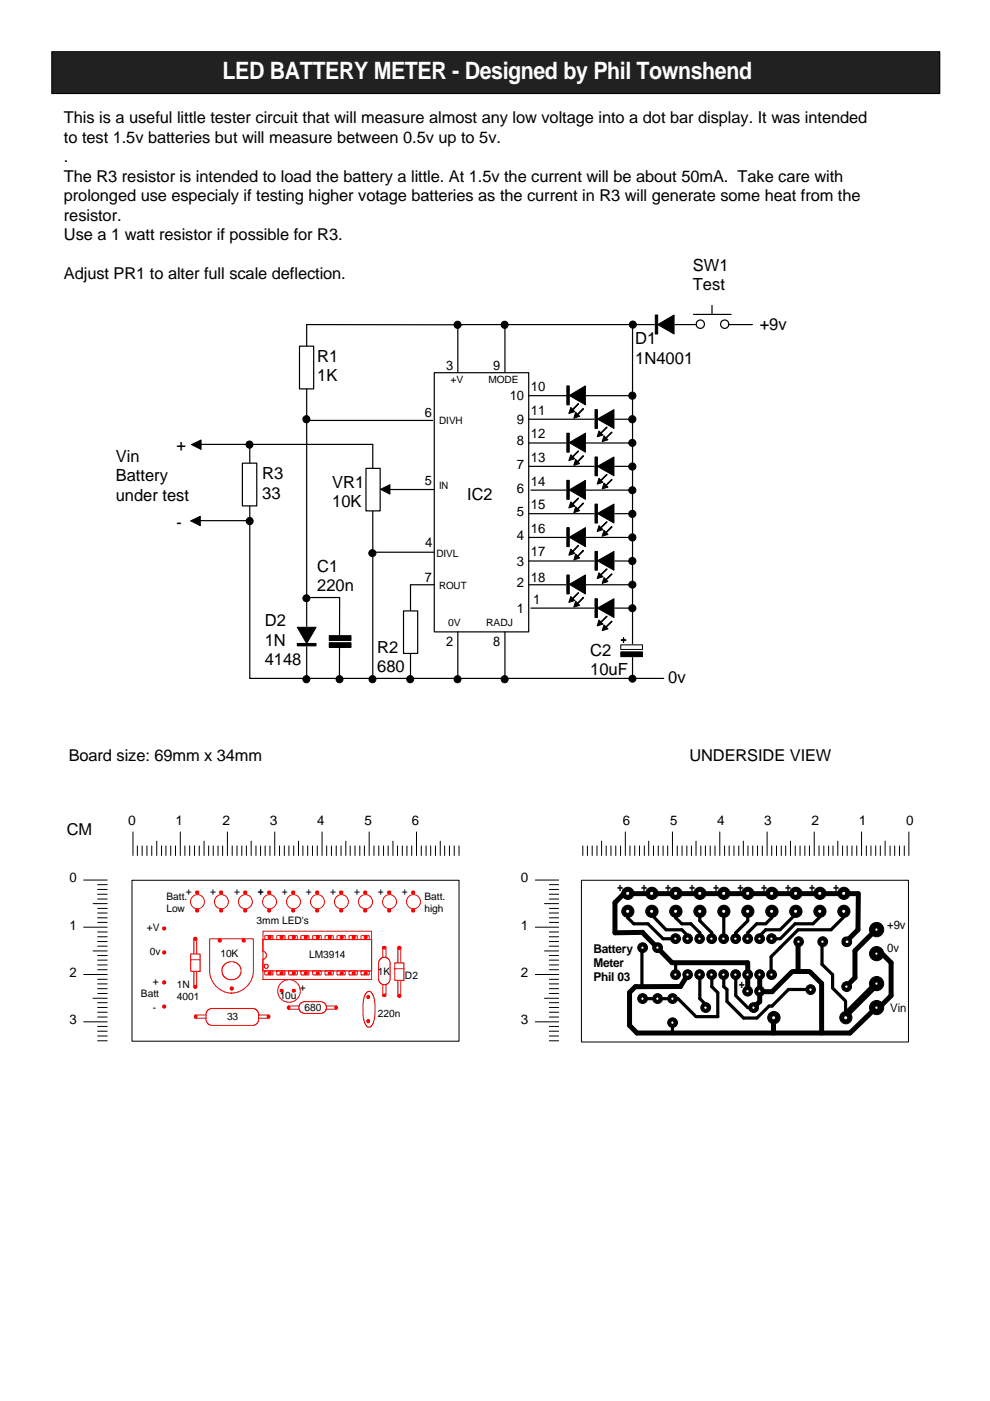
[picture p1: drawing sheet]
<svg xmlns="http://www.w3.org/2000/svg" width="210mm" height="297mm" viewBox="0 0 210 297" stroke-linecap="round" stroke-linejoin="round" font-family="sans-serif">
<g fill="none" stroke="#000" stroke-width=".68">
<path d="M133.1 193.3v1.3l1.3 1.3M138.2 194l3 3.1h3.4l1.2 1.3M140.6 199h2.7M143.3 193.3v1.3l1.3 1.3h1.9l1.9 1.9v1.2M148.4 193.3v1.9l2.5 2.6v1.2M153.5 193.3v5.7M158.5 193.3v1.9l-2.5 2.6v1.2M163.6 193.3v1.3l-1.3 1.3h-1.9l-1.9 1.9v1.2M163.6 199h1.8M168.8 193.7l-3.4 3.4h-3.1l-1.2 1.3M173.7 193.3v1.3l-1.3 1.3M174.3 199.7v4.8"/>
<path d="M178.7 193.3v1.3M136.1 200.9v8.3M142.6 216.6v2.5M148.4 211.7l1.2 1.3M158.6 213.6h1M163.5 202.8v3.9M167.2 209.8h4.4"/>
</g>
<path d="M186 208.5l-6.7 6.7" fill="none" stroke="#000" stroke-width="1.4"/>
<path d="M169.2 199.7v6.3M181.9 197.1l-2.5 2.6M185.7 197.1l-4.4 4.5M161.1 212.4l-1.5 1.2M161.1 210.3h2.6M164 215.5v3.5M167.9 206.1l-4.2 4.2M168.1 206h3.5M174.2 208.5v10.5M181.3 207.3l-1.9 1.9M186.4 201.6l2.5 2.5M188.9 211.1l-2.5 2.5" fill="none" stroke="#000" stroke-width="1.1"/>
<circle cx="185.9" cy="202.2" r="1.5" fill="#000" stroke="#000" stroke-width=".21"/>
<path d="M185.7 202h.3v.4h-.3z" fill-rule="evenodd" fill="#fff"/>
<path d="M132.3 189.5h49.6M182 189.5l-.1 7.6M142.5 204.1h16M145.8 206.7l-1.5 2.5M158.5 204.1v5.7M161.1 206.7v5.7" fill="none" stroke="#000" stroke-width="1.1"/>
<path d="M168.6 195.9h3.8M169.2 197.1h7M136.1 211.7h7.7l3.8 3.8M143.3 204.1v3.2M156 206.7v4.3M156 211.1l2.5 2.5" fill="none" stroke="#000" stroke-width=".68"/>
<circle cx="159.8" cy="213.6" r="1.04" fill="#000" stroke="#000" stroke-width=".21"/>
<circle cx="159.7" cy="213.6" r=".24" fill="#fff"/>
<circle cx="149.6" cy="213.6" r="1.04" fill="#000" stroke="#000" stroke-width=".21"/>
<circle cx="149.6" cy="213.6" r=".25" fill="#fff"/>
<path d="M178.7 194.6l-2.5 2.5M148.4 207.3v4.4M150.9 206.7v2.5l1.3 1.3v5h-4.6M153.5 206.7v2.5l.6 .6v2.5M157.6 215.8h2.9M179.3 212.3v2.6" fill="none" stroke="#000" stroke-width=".68"/>
<path d="M171.8 206.1l2.4 2.4" fill="none" stroke="#000" stroke-width="1.1"/>
<circle cx="139.4" cy="211.7" r="1.04" fill="#000" stroke="#000" stroke-width=".21"/>
<circle cx="139.4" cy="211.7" r=".24" fill="#fff"/>
<circle cx="142.6" cy="211.7" r="1.04" fill="#000" stroke="#000" stroke-width=".21"/>
<circle cx="142.6" cy="211.7" r=".24" fill="#fff"/>
<path d="M134.4 195.9h3l3.2 3.1M168.6 195.9l-3.1 3.1M169.2 197.1l-3.8 3.8M167.2 209.8l-3.5 3.5" fill="none" stroke="#000" stroke-width=".68"/>
<path d="M132.3 189.5l-1.9 1.9v6.4l5.9-.1M134.7 209.2l-1.2 1.2v7M135 219h45.2M144.3 209.2h-9.5" fill="none" stroke="#000" stroke-width="1.1"/>
<circle cx="185.9" cy="197.1" r="1.51" fill="#000" stroke="#000" stroke-width=".21"/>
<circle cx="185.8" cy="197.1" r=".24" fill="#fff"/>
<path d="M136.3 197.8l6.2 6.3" fill="none" stroke="#000" stroke-width="1.1"/>
<circle cx="158.5" cy="210.2" r="1.04" fill="#000" stroke="#000" stroke-width=".21"/>
<path d="M158.4 209.9l.2 .1v.3h-.3z" fill-rule="evenodd" fill="#fff"/>
<circle cx="161.1" cy="199" r="1.04" fill="#000" stroke="#000" stroke-width=".21"/>
<path d="M160.8 198.9l.4-.1v.4h-.4z" fill-rule="evenodd" fill="#fff"/>
<circle cx="163.6" cy="199" r="1.04" fill="#000" stroke="#000" stroke-width=".21"/>
<path d="M163.4 198.9l.3-.1v.4h-.3z" fill-rule="evenodd" fill="#fff"/>
<circle cx="148.3" cy="199" r="1.02" fill="#000" stroke="#000" stroke-width=".21"/>
<circle cx="148.3" cy="199" r=".25" fill="#fff"/>
<circle cx="148.3" cy="206.6" r="1.02" fill="#000" stroke="#000" stroke-width=".21"/>
<circle cx="148.3" cy="206.7" r=".25" fill="#fff"/>
<circle cx="163.6" cy="206.6" r="1.04" fill="#000" stroke="#000" stroke-width=".21"/>
<path d="M163.4 206.5h.3v.3h-.3z" fill-rule="evenodd" fill="#fff"/>
<circle cx="161.1" cy="206.6" r="1.04" fill="#000" stroke="#000" stroke-width=".21"/>
<path d="M160.9 206.4l.3 .1v.3h-.4z" fill-rule="evenodd" fill="#fff"/>
<circle cx="158.5" cy="206.6" r="1.04" fill="#000" stroke="#000" stroke-width=".21"/>
<path d="M158.4 206.4l.2 .1v.3h-.3z" fill-rule="evenodd" fill="#fff"/>
<circle cx="158.5" cy="199" r="1.04" fill="#000" stroke="#000" stroke-width=".21"/>
<path d="M158.3 198.9l.3-.1v.4h-.3z" fill-rule="evenodd" fill="#fff"/>
<circle cx="156" cy="199" r="1.04" fill="#000" stroke="#000" stroke-width=".21"/>
<circle cx="155.9" cy="199" r=".25" fill="#fff"/>
<circle cx="150.9" cy="199" r="1.04" fill="#000" stroke="#000" stroke-width=".21"/>
<circle cx="150.8" cy="199" r=".25" fill="#fff"/>
<circle cx="150.9" cy="206.6" r="1.04" fill="#000" stroke="#000" stroke-width=".21"/>
<circle cx="150.8" cy="206.7" r=".25" fill="#fff"/>
<circle cx="156" cy="206.6" r="1.04" fill="#000" stroke="#000" stroke-width=".21"/>
<circle cx="155.9" cy="206.7" r=".25" fill="#fff"/>
<circle cx="153.4" cy="206.6" r="1.04" fill="#000" stroke="#000" stroke-width=".21"/>
<circle cx="153.4" cy="206.7" r=".25" fill="#fff"/>
<circle cx="153.4" cy="199" r="1.04" fill="#000" stroke="#000" stroke-width=".21"/>
<circle cx="153.4" cy="199" r=".25" fill="#fff"/>
<circle cx="143.2" cy="199" r="1.04" fill="#000" stroke="#000" stroke-width=".21"/>
<path d="M143 198.9l.4-.1v.4h-.4z" fill-rule="evenodd" fill="#fff"/>
<circle cx="143.2" cy="206.6" r="1.04" fill="#000" stroke="#000" stroke-width=".21"/>
<path d="M143 206.5h.4v.3h-.4z" fill-rule="evenodd" fill="#fff"/>
<circle cx="145.8" cy="199" r="1.02" fill="#000" stroke="#000" stroke-width=".21"/>
<circle cx="145.8" cy="199" r=".25" fill="#fff"/>
<circle cx="145.8" cy="206.6" r="1.02" fill="#000" stroke="#000" stroke-width=".21"/>
<circle cx="145.8" cy="206.7" r=".25" fill="#fff"/>
<circle cx="136.3" cy="200.9" r="1.04" fill="#000" stroke="#000" stroke-width=".21"/>
<path d="M136 200.8h.4v.3h-.4z" fill-rule="evenodd" fill="#fff"/>
<path d="M176.6 209.5l2.6 2.7" fill="none" stroke="#000" stroke-width=".68"/>
<circle cx="136.3" cy="211.7" r="1.04" fill="#000" stroke="#000" stroke-width=".21"/>
<circle cx="136.2" cy="211.7" r=".24" fill="#fff"/>
<circle cx="142.6" cy="216.8" r="1.03" fill="#000" stroke="#000" stroke-width=".21"/>
<circle cx="142.6" cy="216.8" r=".24" fill="#fff"/>
<path d="M165.4 200.9l-1.9 1.9" fill="none" stroke="#000" stroke-width=".68"/>
<circle cx="171.9" cy="209.8" r="1.02" fill="#000" stroke="#000" stroke-width=".21"/>
<circle cx="171.8" cy="209.8" r=".25" fill="#fff"/>
<circle cx="174.4" cy="199.7" r="1.04" fill="#000" stroke="#000" stroke-width=".21"/>
<circle cx="174.4" cy="199.7" r=".25" fill="#fff"/>
<circle cx="169.3" cy="199.6" r="1.02" fill="#000" stroke="#000" stroke-width=".21"/>
<circle cx="169.3" cy="199.7" r=".25" fill="#fff"/>
<circle cx="179.5" cy="209.2" r="1.04" fill="#000" stroke="#000" stroke-width=".21"/>
<circle cx="179.5" cy="209.2" r=".25" fill="#fff"/>
<circle cx="161.1" cy="210.2" r="1.04" fill="#000" stroke="#000" stroke-width=".21"/>
<path d="M160.9 209.9l.3 .1v.3h-.4z" fill-rule="evenodd" fill="#fff"/>
<circle cx="179.5" cy="199.7" r="1.02" fill="#000" stroke="#000" stroke-width=".21"/>
<path d="M179.3 199.5l.4-.1 .2 .4-.5 .1z" fill-rule="evenodd" fill="#fff"/>
<path d="M185.4 214l-5.2 5M188.9 204.1v7" fill="none" stroke="#000" stroke-width="1.1"/>
<path d="M123.3 186.6h69.3v34.3h-69.3z" fill="none" stroke="#000" stroke-width=".21"/>
<circle cx="139.4" cy="200.9" r="1.04" fill="#000" stroke="#000" stroke-width=".21"/>
<path d="M139.2 200.8h.4v.3h-.4z" fill-rule="evenodd" fill="#fff"/>
<circle cx="185.9" cy="213.6" r="1.5" fill="#000" stroke="#000" stroke-width=".21"/>
<circle cx="185.8" cy="213.6" r=".24" fill="#fff"/>
<circle cx="185.9" cy="208.5" r="1.5" fill="#000" stroke="#000" stroke-width=".21"/>
<path d="M185.7 208.3l.3 .1v.3h-.3z" fill-rule="evenodd" fill="#fff"/>
<path d="M181.3 201.6v5.7" fill="none" stroke="#000" stroke-width="1.1"/>
<circle cx="178.9" cy="193.2" r="1.29" fill="#000" stroke="#000" stroke-width=".21"/>
<circle cx="178.9" cy="193.2" r=".32" fill="#fff"/>
<circle cx="178.9" cy="189.4" r="1.29" fill="#000" stroke="#000" stroke-width=".21"/>
<circle cx="178.9" cy="189.4" r=".32" fill="#fff"/>
<circle cx="173.8" cy="193.2" r="1.29" fill="#000" stroke="#000" stroke-width=".21"/>
<circle cx="173.8" cy="193.2" r=".32" fill="#fff"/>
<circle cx="173.8" cy="189.4" r="1.29" fill="#000" stroke="#000" stroke-width=".21"/>
<circle cx="173.8" cy="189.4" r=".32" fill="#fff"/>
<circle cx="168.8" cy="193.2" r="1.3" fill="#000" stroke="#000" stroke-width=".21"/>
<circle cx="168.7" cy="193.2" r=".32" fill="#fff"/>
<circle cx="168.8" cy="189.4" r="1.3" fill="#000" stroke="#000" stroke-width=".21"/>
<circle cx="168.7" cy="189.4" r=".32" fill="#fff"/>
<circle cx="163.7" cy="193.2" r="1.3" fill="#000" stroke="#000" stroke-width=".21"/>
<circle cx="163.6" cy="193.2" r=".32" fill="#fff"/>
<circle cx="163.7" cy="189.4" r="1.3" fill="#000" stroke="#000" stroke-width=".21"/>
<circle cx="163.6" cy="189.4" r=".32" fill="#fff"/>
<circle cx="158.6" cy="193.2" r="1.29" fill="#000" stroke="#000" stroke-width=".21"/>
<circle cx="158.5" cy="193.2" r=".32" fill="#fff"/>
<circle cx="158.6" cy="189.4" r="1.29" fill="#000" stroke="#000" stroke-width=".21"/>
<circle cx="158.5" cy="189.4" r=".32" fill="#fff"/>
<circle cx="153.5" cy="193.2" r="1.29" fill="#000" stroke="#000" stroke-width=".21"/>
<circle cx="153.4" cy="193.2" r=".32" fill="#fff"/>
<circle cx="153.5" cy="189.4" r="1.29" fill="#000" stroke="#000" stroke-width=".21"/>
<circle cx="153.4" cy="189.4" r=".32" fill="#fff"/>
<circle cx="148.4" cy="193.2" r="1.29" fill="#000" stroke="#000" stroke-width=".21"/>
<circle cx="148.4" cy="193.2" r=".32" fill="#fff"/>
<circle cx="148.4" cy="189.4" r="1.29" fill="#000" stroke="#000" stroke-width=".21"/>
<circle cx="148.4" cy="189.4" r=".32" fill="#fff"/>
<circle cx="143.3" cy="193.2" r="1.3" fill="#000" stroke="#000" stroke-width=".21"/>
<circle cx="143.2" cy="193.2" r=".32" fill="#fff"/>
<circle cx="143.3" cy="189.4" r="1.3" fill="#000" stroke="#000" stroke-width=".21"/>
<circle cx="143.2" cy="189.4" r=".32" fill="#fff"/>
<circle cx="138.2" cy="193.2" r="1.3" fill="#000" stroke="#000" stroke-width=".21"/>
<circle cx="138.2" cy="193.2" r=".32" fill="#fff"/>
<circle cx="138.2" cy="189.4" r="1.3" fill="#000" stroke="#000" stroke-width=".21"/>
<circle cx="138.2" cy="189.4" r=".32" fill="#fff"/>
<circle cx="133.1" cy="193.2" r="1.29" fill="#000" stroke="#000" stroke-width=".21"/>
<circle cx="133.1" cy="193.2" r=".32" fill="#fff"/>
<circle cx="133.1" cy="189.4" r="1.29" fill="#000" stroke="#000" stroke-width=".21"/>
<circle cx="133.1" cy="189.4" r=".32" fill="#fff"/>
<path d="M154.1 212.3l3.5 3.5M174.3 204.5l2.2 2.2v2.8" fill="none" stroke="#000" stroke-width=".68"/>
<circle cx="179.3" cy="215.8" r="1.3" fill="#000" stroke="#000" stroke-width=".21"/>
<circle cx="179.3" cy="215.8" r=".32" fill="#fff"/>
<circle cx="164.1" cy="215.8" r="1.31" fill="#000" stroke="#000" stroke-width=".21"/>
<circle cx="164" cy="215.8" r=".32" fill="#fff"/>
<path d="M133.5 217.4l1.5 1.6" fill="none" stroke="#000" stroke-width="1.1"/>
<path d="M163.7 213.3h-.6l-2.6 2.5" fill="none" stroke="#000" stroke-width=".68"/>
<path d="M65 68.8l33 .1M79 94.2v49.8M79 117.1h14.6M81.6 103.8h10.8M87 124v20M53 143.8h87.7" fill="none" stroke="#000" stroke-width=".25"/>
<path d="M120.2 81.8h3.9v4h-3.9z" fill-rule="evenodd" fill="#fff" stroke="#fff" stroke-width=".21"/>
<g fill="#000" stroke="#000" stroke-width=".21">
<path d="M120.2 81.8h.5v4h-.5z" fill-rule="evenodd"/>
<path d="M121 86.4l.9 .9-1.3 .4z" fill-rule="evenodd"/>
<path d="M122.6 85.5l.1 .2-1.4 1.4-.1-.2z" fill-rule="evenodd"/>
<path d="M122 87.4l.9 .9-1.2 .4z" fill-rule="evenodd"/>
<path d="M123.6 86.6l.1 .1-1.4 1.4v-.1z" fill-rule="evenodd"/>
<path d="M120.7 83.8l3.4-2v4z" fill-rule="evenodd"/>
</g>
<path d="M92.1 79h20v55h-20z" fill-rule="evenodd" fill="#fff" stroke="#000" stroke-width=".25"/>
<g fill="none" stroke="#000" stroke-width=".25">
<path d="M107.1 68.8v10.1M134.1 68.8v75.2M159.5 68.8h-62.4v10.1M112.1 98.9h22M112.1 93.9h22M112.1 88.9h22M112.1 83.9h22M112.1 118.9h22M112.1 113.9h22M112.1 108.9h22M112.6 103.9h21.5M97.1 134v10"/>
<path d="M107.1 134v10M112.1 124h22M112.6 128.9h21.5"/>
</g>
<g fill="#fff" stroke="#fff" stroke-width=".21">
<path d="M126.2 86.9h4v3.9h-4z" fill-rule="evenodd"/>
<path d="M120.2 91.8h3.9v4.1h-3.9z" fill-rule="evenodd"/>
<path d="M126.2 96.9h4v4h-4z" fill-rule="evenodd"/>
<path d="M120.2 101.8h3.9v4.1h-3.9z" fill-rule="evenodd"/>
<path d="M126.2 106.9h4v4h-4z" fill-rule="evenodd"/>
<path d="M120.2 111.9h3.9v4h-3.9z" fill-rule="evenodd"/>
<path d="M126.2 116.9h4v4h-4z" fill-rule="evenodd"/>
<path d="M120.2 121.9h3.9v4h-3.9z" fill-rule="evenodd"/>
<path d="M126.2 126.9h4v4h-4z" fill-rule="evenodd"/>
</g>
<g fill="#000" stroke="#000" stroke-width=".21">
<path d="M120.2 91.8h.5v4.1h-.5z" fill-rule="evenodd"/>
<path d="M121 96.4l.9 .9-1.3 .3z" fill-rule="evenodd"/>
<path d="M122.6 95.6l.1 .1-1.4 1.4-.1-.1z" fill-rule="evenodd"/>
<path d="M122 97.4l.9 .9-1.2 .4z" fill-rule="evenodd"/>
<path d="M123.6 96.6l.1 .1-1.4 1.4v-.1z" fill-rule="evenodd"/>
<path d="M120.7 93.8l3.4-2v4.1z" fill-rule="evenodd"/>
<path d="M126.2 86.9h.5v3.9h-.5z" fill-rule="evenodd"/>
<path d="M126.2 96.9h.5v4h-.5z" fill-rule="evenodd"/>
<path d="M127 91.4l.8 .8-1.2 .4z" fill-rule="evenodd"/>
<path d="M127.2 91.9l1.4-1.4 .1 .1-1.4 1.4z" fill-rule="evenodd"/>
<path d="M128.1 92.4l.8 .8-1.2 .4z" fill-rule="evenodd"/>
<path d="M128.3 93l1.4-1.4 .1 .1-1.4 1.4z" fill-rule="evenodd"/>
<path d="M126.7 88.8l3.5-1.9v3.9z" fill-rule="evenodd"/>
<path d="M120.2 101.8h.5v4.1h-.5z" fill-rule="evenodd"/>
<path d="M120.2 111.9h.5v4h-.5z" fill-rule="evenodd"/>
<path d="M121 106.4l.9 .9-1.3 .4z" fill-rule="evenodd"/>
<path d="M121 116.4l.9 .9-1.3 .4z" fill-rule="evenodd"/>
<path d="M122.6 105.6l.1 .1-1.4 1.4-.1-.1z" fill-rule="evenodd"/>
<path d="M122.6 115.6l.1 .1-1.4 1.4-.1-.1z" fill-rule="evenodd"/>
<path d="M122 107.4l.9 .9-1.2 .4z" fill-rule="evenodd"/>
<path d="M122 117.5l.9 .8-1.2 .4z" fill-rule="evenodd"/>
<path d="M123.6 106.6l.1 .2-1.4 1.3z" fill-rule="evenodd"/>
<path d="M123.6 116.7l.1 .1-1.4 1.4v-.1z" fill-rule="evenodd"/>
<path d="M120.7 103.9l3.4-2.1v4.1z" fill-rule="evenodd"/>
<path d="M120.7 113.9l3.4-2v4z" fill-rule="evenodd"/>
<path d="M126.2 106.9h.5v4h-.5z" fill-rule="evenodd"/>
<path d="M126.2 116.9h.5v4h-.5z" fill-rule="evenodd"/>
<path d="M127 101.4l.8 .9-1.2 .3z" fill-rule="evenodd"/>
<path d="M127 111.4l.8 .9-1.2 .4z" fill-rule="evenodd"/>
<path d="M127.2 102l1.4-1.4 .1 .1-1.4 1.4z" fill-rule="evenodd"/>
<path d="M127.2 112l1.4-1.4 .1 .1-1.4 1.4z" fill-rule="evenodd"/>
<path d="M128.1 102.4l.8 .9-1.2 .4z" fill-rule="evenodd"/>
<path d="M128.1 112.4l.8 .9-1.2 .4z" fill-rule="evenodd"/>
<path d="M128.3 103l1.4-1.4 .1 .1-1.4 1.4z" fill-rule="evenodd"/>
<path d="M129.7 111.6l.1 .1-1.4 1.4h-.1z" fill-rule="evenodd"/>
<path d="M126.7 98.9l3.5-2v4z" fill-rule="evenodd"/>
<path d="M126.7 108.9l3.5-2v4z" fill-rule="evenodd"/>
<path d="M120.2 121.9h.5v4h-.5z" fill-rule="evenodd"/>
<path d="M121 126.5l.9 .8-1.3 .4z" fill-rule="evenodd"/>
<path d="M121.2 127l1.4-1.4 .1 .1-1.4 1.4z" fill-rule="evenodd"/>
<path d="M122 127.5l.9 .8-1.2 .4z" fill-rule="evenodd"/>
<path d="M123.6 126.6l.1 .2-1.4 1.4v-.1z" fill-rule="evenodd"/>
<path d="M120.7 123.9l3.4-2v4z" fill-rule="evenodd"/>
<path d="M126.2 126.9h.5v4h-.5z" fill-rule="evenodd"/>
<path d="M127 121.4l.8 .9-1.2 .4z" fill-rule="evenodd"/>
<path d="M127 131.5l.8 .8-1.2 .4z" fill-rule="evenodd"/>
<path d="M127.2 122l1.4-1.4 .1 .1-1.4 1.4z" fill-rule="evenodd"/>
<path d="M127.2 132l1.4-1.4 .1 .1-1.4 1.4z" fill-rule="evenodd"/>
<path d="M128.1 122.5l.8 .8-1.2 .4z" fill-rule="evenodd"/>
<path d="M128.1 132.5l.8 .8-1.2 .4z" fill-rule="evenodd"/>
<path d="M128.3 123l1.4-1.3h.1l-1.4 1.4z" fill-rule="evenodd"/>
<path d="M128.3 133.1l1.4-1.4 .1 .1-1.4 1.4z" fill-rule="evenodd"/>
<path d="M126.7 118.9l3.5-2v4z" fill-rule="evenodd"/>
<path d="M126.7 128.9l3.5-2v4z" fill-rule="evenodd"/>
<circle cx="107" cy="68.9" r=".75"/>
<circle cx="134.1" cy="83.9" r=".76"/>
<circle cx="134.1" cy="88.9" r=".76"/>
<circle cx="134.1" cy="98.9" r=".76"/>
<circle cx="134.1" cy="93.9" r=".75"/>
<circle cx="134.1" cy="118.9" r=".76"/>
<circle cx="134.1" cy="109" r=".76"/>
<circle cx="134.1" cy="113.9" r=".76"/>
<circle cx="134.1" cy="103.9" r=".75"/>
<circle cx="134.1" cy="124" r=".75"/>
<circle cx="107" cy="144" r=".75"/>
</g>
<path d="M85.6 129.5h3v9h-3z" fill-rule="evenodd" fill="#fff" stroke="#000" stroke-width=".25"/>
<path d="M65 68.8v75.2M65 89.1h26.7M87 124h5.1" fill="none" stroke="#000" stroke-width=".25"/>
<g fill="#000" stroke="#000" stroke-width=".21">
<circle cx="97" cy="68.9" r=".75"/>
<circle cx="79" cy="144" r=".75"/>
<circle cx="87" cy="144" r=".75"/>
<circle cx="97" cy="144" r=".75"/>
</g>
<path d="M63.5 73.4h3v9.1h-3z" fill-rule="evenodd" fill="#fff" stroke="#000" stroke-width=".25"/>
<circle cx="65" cy="88.9" r=".75" fill="#000" stroke="#000" stroke-width=".21"/>
<path d="M72 126.7v17.3" fill="none" stroke="#000" stroke-width=".25"/>
<path d="M77.6 99.3h3v9h-3z" fill-rule="evenodd" fill="#fff" stroke="#000" stroke-width=".25"/>
<g fill="#000" stroke="#000" stroke-width=".21">
<path d="M80.7 103.7l2-.9v2z" fill-rule="evenodd"/>
<circle cx="134.1" cy="143.9" r=".74"/>
</g>
<path d="M131.7 136.8h4.5v2.4h-4.5z" fill="#fff"/>
<path d="M131.6 136.7h4.6v2.5h-4.6z" fill="none" stroke="#fff" stroke-width=".21"/>
<path d="M131.6 136.7h4.6v1h-4.6z" fill-rule="evenodd" fill="#fff" stroke="#000" stroke-width=".21"/>
<path d="M131.7 138.2h4.5v1h-4.5zM132.2 135.2l.1 1z" fill="#000"/>
<path d="M131.6 138.2h4.6v1h-4.6zM132.2 135.2v1z" fill="none" stroke="#000" stroke-width=".21"/>
<g fill="#000" stroke="#000" stroke-width=".21">
<path d="M40.6 94.3l2-1v2z" fill-rule="evenodd"/>
<path d="M40.4 110.4l2.1-.9v1.9z" fill-rule="evenodd"/>
<path d="M131.7 135.7h1z" fill-rule="evenodd"/>
<circle cx="134.2" cy="68.8" r=".75"/>
<circle cx="79" cy="117.3" r=".75"/>
<circle cx="65" cy="126.8" r=".74"/>
<circle cx="134.1" cy="129" r=".75"/>
<circle cx="65" cy="144" r=".75"/>
<circle cx="72" cy="144" r=".75"/>
</g>
<path d="M42.4 94.2h36.6M53 94.2v49.6M42.1 110.4h10.7M65 126.7h7" fill="none" stroke="#000" stroke-width=".25"/>
<path d="M69.8 134.8h4.6v2.5h-4.6z" fill="#fff"/>
<path d="M69.8 134.8h4.6v2.5h-4.6z" fill="none" stroke="#fff" stroke-width=".21"/>
<path d="M69.8 134.8h4.6v1h-4.6z" fill-rule="evenodd" fill="#000" stroke="#000" stroke-width=".21"/>
<path d="M69.8 136.3h4.6v1h-4.6z" fill="#000"/>
<g fill="none" stroke="#000" stroke-width=".21">
<path d="M69.8 136.3h4.6v1h-4.6zM28.2 176.4v5M29.1 179.4v2M30.1 179.4v2M31.2 179.4v2M32.2 179.4v2M33.2 178.3v3.1M34.2 179.4v2M35.2 179.4v2M36.2 179.4v2M37.2 179.4v2M38.2 176.4v5"/>
<path d="M39.2 179.4v2M40.2 179.4v2M41.2 179.4v2M42.2 179.4v2M43.3 178.3v3.1M44.2 179.4v2M45.2 179.4v2M46.2 179.4v2M47.2 179.4v2M48.2 176.4v5M49.2 179.4v2M50.2 179.4v2"/>
<path d="M51.3 179.4v2M52.2 179.4v2M53.3 178.3v3.1M54.3 179.4v2M55.2 179.4v2M56.2 179.4v2M57.2 179.4v2M58.3 176.4v5M59.3 179.4v2M60.3 179.4v2M61.3 179.4v2M62.3 179.4v2"/>
<path d="M63.3 178.3v3.1M64.2 179.4v2M65.2 179.4v2M66.3 179.4v2M67.3 179.4v2M68.3 176.4v5M69.3 179.4v2M70.3 179.4v2M71.3 179.4v2M72.3 179.4v2M73.3 178.3v3.1M74.3 179.4v2"/>
<path d="M75.3 179.4v2M76.3 179.4v2M77.3 179.4v2M78.3 176.4v5M79.3 179.4v2M80.3 179.4v2M81.3 179.4v2M82.3 179.4v2M83.3 178.3v3.1M84.3 179.4v2M85.3 179.4v2M86.3 179.4v2"/>
<path d="M87.3 179.4v2M88.3 176.4v5M89.3 179.4v2M90.3 179.4v2M91.3 179.4v2M92.3 179.4v2M93.3 178.3v3.1M94.3 179.4v2M95.3 179.4v2M96.3 179.4v2M97.3 179.4v2"/>
</g>
<path d="M11 11h188.3v8.8h-188.3z" fill="#212121"/>
<g fill="none" stroke="#000" stroke-width=".21">
<path d="M11 11h188.3v8.8h-188.3zM17.7 186.6h5M17.7 196.6h5M19.7 191.6h3M20.7 187.6h2M20.7 188.6h2M20.7 189.6h2M20.7 190.6h2M20.7 192.6h2M20.7 193.6h2M20.7 194.6h2M20.7 195.6h2"/>
<path d="M20.7 197.6h2M20.7 198.6h2M20.7 199.6h2M17.7 206.6h5M17.7 216.6h5M19.7 201.6h3M19.7 211.7h3M20.7 200.6h2M20.7 202.6h2M20.7 203.6h2M20.7 204.6h2M20.7 205.6h2"/>
<path d="M20.7 207.6h2M20.7 208.6h2M20.7 209.6h2M20.7 210.6h2M20.7 212.6h2M20.7 213.6h2M20.7 214.6h2M20.7 215.6h2M20.7 217.6h2M20.7 218.6h2M20.7 219.7h2M20.7 220.7h2"/>
</g>
<path d="M138.9 66.8h4v4h-4z" fill-rule="evenodd" fill="#fff" stroke="#fff" stroke-width=".21"/>
<g fill="#000" stroke="#000" stroke-width=".21">
<path d="M138.9 66.8h.5v4h-.5z" fill-rule="evenodd"/>
<path d="M139.4 68.8l3.5-2v4z" fill-rule="evenodd"/>
</g>
<path d="M147.8 68.2h6.5v1h-6.5z" fill-rule="evenodd" fill="#fff" stroke="#fff" stroke-width=".25"/>
<g fill="none" stroke="#000" stroke-width=".25">
<path d="M147 66.7h8M151 64.8v1.8"/>
<circle cx="148.5" cy="68.7" r=".88"/>
<circle cx="153.6" cy="68.7" r=".88"/>
</g>
<path d="M51.4 98.2h3v9.1h-3z" fill-rule="evenodd" fill="#fff" stroke="#000" stroke-width=".25"/>
<g fill="#000" stroke="#000" stroke-width=".21">
<circle cx="52.9" cy="94.3" r=".75"/>
<circle cx="52.9" cy="110.5" r=".75"/>
</g>
<g fill="none" stroke="#000" stroke-width=".21">
<path d="M123.6 179.4v2M124.5 179.4v2M125.6 179.4v2M126.6 179.4v2M127.6 178.3v3.1M128.5 179.4v2M129.5 179.4v2M130.6 179.4v2M131.6 179.4v2M132.6 176.4v5M133.6 179.4v2M134.6 179.4v2"/>
<path d="M135.6 179.4v2M136.6 179.4v2M137.5 178.3v3.1M138.6 179.4v2M139.6 179.4v2M140.6 179.4v2M141.6 179.4v2M142.6 176.4v5M143.6 179.4v2M144.6 179.4v2M145.6 179.4v2M146.6 179.4v2"/>
<path d="M147.6 178.3v3.1M148.6 179.4v2M149.6 179.4v2M150.6 179.4v2M151.6 179.4v2M152.6 176.4v5M153.6 179.4v2M154.6 179.4v2M155.6 179.4v2M156.6 179.4v2M157.6 178.3v3.1M158.6 179.4v2"/>
<path d="M159.6 179.4v2M160.6 179.4v2M161.6 179.4v2M162.6 176.4v5M163.6 179.4v2M164.6 179.4v2M165.7 179.4v2M166.6 179.4v2M167.6 178.3v3.1M168.6 179.4v2M169.6 179.4v2M170.6 179.4v2"/>
<path d="M171.6 179.4v2M172.6 176.4v5M173.7 179.4v2M174.7 179.4v2M175.7 179.4v2M176.6 179.4v2M177.6 178.3v3.1M178.6 179.4v2M179.6 179.4v2M180.6 179.4v2M181.7 179.4v2M182.7 176.4v5"/>
<path d="M183.7 179.4v2M184.7 179.4v2M185.7 179.4v2M186.6 179.4v2M187.7 178.3v3.1M188.7 179.4v2M189.7 179.4v2M190.7 179.4v2M191.7 179.4v2M192.7 176.4v5M113.5 186.6h4.9M113.5 196.6h4.9"/>
<path d="M115.4 191.6h3M116.5 187.6h1.9M116.5 188.6h1.9M116.5 189.6h1.9M116.5 190.6h1.9M116.5 192.6h1.9M116.5 193.6h1.9M116.5 194.6h1.9M116.5 195.6h1.9M116.5 197.6h1.9M116.5 198.6h1.9M116.5 199.6h1.9"/>
<path d="M113.5 206.6h4.9M113.5 216.6h4.9M115.4 201.6h3M115.4 211.7h3M116.5 200.6h1.9M116.5 202.6h1.9M116.5 203.6h1.9M116.5 204.6h1.9M116.5 205.6h1.9M116.5 207.6h1.9M116.5 208.6h1.9M116.5 209.6h1.9"/>
<path d="M116.5 210.6h1.9M116.5 212.6h1.9M116.5 213.6h1.9M116.5 214.6h1.9M116.5 215.6h1.9M116.5 217.6h1.9M116.5 218.6h1.9M116.5 219.7h1.9M116.5 220.7h1.9"/>
</g>
<path d="M63.1 133h3.9v3.9h-3.9z" fill="#fff"/>
<path d="M63 133h4v3.9h-4z" fill="none" stroke="#fff" stroke-width=".21"/>
<path d="M63 133h4l-2 3.4z" fill-rule="evenodd" fill="#000" stroke="#000" stroke-width=".21"/>
<path d="M63.1 136.5h3.9v.4h-3.9z" fill="#000"/>
<path d="M63 136.4h4v.5h-4zM28 186.6h69.3v34.2h-69.3z" fill="none" stroke="#000" stroke-width=".21"/>
<g fill="none" stroke="#f00" stroke-width=".21">
<path d="M44.4 199h9.3l-.1 7.7-.3 1.1-.7 1.1-1.5 1.1a4.4 4.4 0 0 1-4.8-.5l-1-1.1-.8-1.9zM55.7 199.2h23.1v6.7h-23.1v-2.5l.4-.1 .4-.5-.2-.8-.6-.3zM55.8 197.4h23v10.3h-23zM56.1 198.4h1.7l.1 .8h-1.8zM58.7 198.4h1.6l.1 .8h-1.7zM61.2 198.4h1.7l.1 .8h-1.8zM63.8 198.4h1.6l.1 .8h-1.7zM66.3 198.4h1.7l.1 .8h-1.8zM68.9 198.4h1.7l.1 .8h-1.8zM71.5 198.4h1.6l.1 .8h-1.7zM74 198.4h1.6l.1 .8h-1.7zM76.6 198.4h1.7v.8h-1.8z"/>
<path d="M40.4 202.3h2v3.6h-2zM40.4 203.5h2.1M41.1 206v3.2l.2 .3 .4-.3v-3.2M41.1 202.3v-3.3l.2-.2 .4 .2v3.3M43.7 215.2h-2.3l-.1 .2 .1 .5h2.3M44.1 214.2l.7-.4 9.1 .1 .5 .3 .4 .5v1.7l-.4 .7-.7 .3h-9.1l-.6-.4-.3-.6v-1.5zM47.5 204.5l.5-.3 .6-.3h.9l.7 .3 .9 1v1l-.2 .6-1 .8-1.3 .1-.6-.2-.6-.5-.3-.8v-1zM54.9 215.2h2.1l.2 .5-.2 .2h-2.1M56.1 205.9h1.8v.7l-1.7 .1zM56.1 204.5h.5l.2 .1 .1 .5-.3 .2h-.4l-.2-.2zM58.7 205.9h1.7v.7l-1.6 .1zM61.2 205.9h1.8v.7l-1.7 .1z"/>
<path d="M63.4 213.3h-2.2l-.2 .2 .2 .5h2.2M63.7 212.8l.7-.4h3.8l.8 .5 .2 1-.5 .7-.5 .3h-3.8l-.6-.3-.3-.4-.1-.8zM63.8 205.9h1.7v.7l-1.6 .1zM66.3 205.9h1.8v.7l-1.7 .1zM68.9 205.9h1.8v.7l-1.7 .1zM69.2 213.3h2.1l.2 .5-.2 .2h-2.1M71.5 205.9h1.7v.8h-1.7zM74 205.9h1.7v.7l-1.6 .1zM76.5 205.9h1.8v.8h-1.7zM77.9 210.3a.63 .63 0 0 1 .9 .2l.4 .7 .2 .9 .1 3.1-.5 2-.5 .5-.4 .1-.5-.3-.3-.6-.3-1.7v-3.1l.3-1.1zM80.7 203.2l.6-.2 .7 .1 .5 .3 .2 .6v3.7l-.2 .6-.8 .5-.9-.2-.5-.9v-3.7zM81.2 208.8v2.2l.2 .2 .4-.2v-2.2"/>
<path d="M81.2 203v-2.1l.2-.2 .4 .1v2.2M83.7 204.2h1.9v3.6h-1.9zM83.7 205.4h2M84.4 207.9l.1 3.4a.29 .29 0 0 0 .3 .1 .29 .29 0 0 0 .2-.3v-3.2M84.4 204.2v-3.3l.2-.2 .4 .2v3.3"/>
<circle cx="41.9" cy="191.2" r="1.49"/>
<circle cx="46.9" cy="191.2" r="1.49"/>
<circle cx="52" cy="191.2" r="1.49"/>
<circle cx="57.1" cy="191.2" r="1.49"/>
<circle cx="62.2" cy="191.2" r="1.49"/>
<circle cx="67.3" cy="191.2" r="1.49"/>
<circle cx="72.4" cy="191.2" r="1.49"/>
<circle cx="77.5" cy="191.2" r="1.5"/>
<circle cx="82.6" cy="191.2" r="1.49"/>
<circle cx="87.7" cy="191.2" r="1.49"/>
<circle cx="61.3" cy="210.1" r="2.39"/>
</g>
<g fill="#f00" stroke="#f00" stroke-width=".21">
<path d="M48.9 209.4l.4-.2 .1 .2v.3l-.4 .2-.2-.2z" fill-rule="evenodd"/>
<path d="M46.4 199.1h.3l.2 .1v.4h-.6z" fill-rule="evenodd"/>
<path d="M51.4 199.2l.1-.1h.4v.5l-.4 .1z" fill-rule="evenodd"/>
<path d="M59.4 209.9l.5-.1 .1 .4-.4 .1-.2-.1z" fill-rule="evenodd"/>
<path d="M81.2 210.8h.5l.1 .4h-.6z" fill-rule="evenodd"/>
<path d="M81.2 200.8l.5-.1 .1 .4-.6 .1z" fill-rule="evenodd"/>
<path d="M62 209.8h.5l.1 .4-.5 .1z" fill-rule="evenodd"/>
<path d="M56.9 206.2l.5-.1v.5h-.5z" fill-rule="evenodd"/>
<path d="M56.9 198.6l.5-.2 .1 .5-.5 .1-.1-.1z" fill-rule="evenodd"/>
<path d="M59.4 206.2l.5-.1 .1 .5h-.5z" fill-rule="evenodd"/>
<path d="M62 206.1h.4l.2 .1v.3l-.6 .1z" fill-rule="evenodd"/>
<path d="M64.6 206.1h.4l.2 .1v.3l-.6 .1z" fill-rule="evenodd"/>
<path d="M67.1 206.1h.5v.5h-.5z" fill-rule="evenodd"/>
<path d="M69.6 206.1h.6v.5h-.6z" fill-rule="evenodd"/>
<path d="M72.2 206.1h.5v.5h-.5z" fill-rule="evenodd"/>
<path d="M74.7 206.1h.6v.5h-.6z" fill-rule="evenodd"/>
<path d="M77.3 206.1h.5v.5h-.5z" fill-rule="evenodd"/>
<path d="M72.2 198.5h.5l.1 .4-.5 .1-.2-.1z" fill-rule="evenodd"/>
<path d="M74.7 198.5h.6v.4l-.5 .1-.1-.1z" fill-rule="evenodd"/>
<path d="M77.3 198.5h.5l.1 .4-.5 .1-.2-.1z" fill-rule="evenodd"/>
<path d="M64.6 198.5h.5l.1 .4-.6 .1z" fill-rule="evenodd"/>
<path d="M67.1 198.5h.5l.1 .4-.5 .1-.1-.1z" fill-rule="evenodd"/>
<path d="M69.6 198.5h.6v.4l-.4 .1-.2-.1z" fill-rule="evenodd"/>
<path d="M59.4 198.6l.5-.2 .1 .5-.4 .1-.2-.1z" fill-rule="evenodd"/>
<path d="M62 198.5h.5l.1 .4-.5 .1z" fill-rule="evenodd"/>
<path d="M34.5 213.2l.5-.1 .1 .1v.4l-.4 .1-.2-.1z" fill-rule="evenodd"/>
<path d="M34.6 208.1l.4-.1 .1 .1v.4l-.5 .1z" fill-rule="evenodd"/>
<path d="M34.6 201.7l.4-.1 .1 .2v.4h-.5z" fill-rule="evenodd"/>
<path d="M34.5 196.6l.5-.1 .1 .5-.1 .2-.4-.1z" fill-rule="evenodd"/>
<path d="M41.5 192.8h.5v.5l-.3 .1-.2-.2z" fill-rule="evenodd"/>
<path d="M41.5 189h.5l.1 .4-.4 .2-.2-.2z" fill-rule="evenodd"/>
<path d="M46.6 192.9l.1-.2h.4l.1 .5-.1 .2h-.4z" fill-rule="evenodd"/>
<path d="M46.6 189l.5-.1 .1 .5-.1 .2h-.4l-.1-.2z" fill-rule="evenodd"/>
<path d="M51.7 192.8l.5-.1 .1 .5-.1 .2h-.4z" fill-rule="evenodd"/>
<path d="M51.8 188.9l.5 .1v.4l-.1 .2h-.4l-.1-.2z" fill-rule="evenodd"/>
<path d="M56.8 192.8l.4-.1 .2 .5-.2 .2-.3-.1z" fill-rule="evenodd"/>
<path d="M56.8 189l.4-.1 .2 .1v.4l-.5 .2-.1-.2z" fill-rule="evenodd"/>
<path d="M61.9 192.8h.5v.5h-.4z" fill-rule="evenodd"/>
<path d="M61.8 189h.6l.1 .4-.5 .2-.2-.2z" fill-rule="evenodd"/>
<path d="M66.9 192.9l.2-.2h.3l.2 .5-.2 .2h-.3z" fill-rule="evenodd"/>
<path d="M66.9 189l.5-.1 .2 .5-.2 .2h-.3l-.2-.2z" fill-rule="evenodd"/>
<path d="M72 192.9l.2-.2h.3l.2 .5-.2 .2h-.3z" fill-rule="evenodd"/>
<path d="M72 189l.5-.1 .2 .1v.4l-.2 .2h-.3l-.2-.2z" fill-rule="evenodd"/>
<path d="M77.2 192.8l.4-.1 .2 .5-.2 .2h-.3z" fill-rule="evenodd"/>
<path d="M77.3 188.9l.5 .1v.4l-.2 .2h-.3l-.2-.2z" fill-rule="evenodd"/>
<path d="M82.3 192.8l.4-.1 .1 .5-.1 .2-.4-.1z" fill-rule="evenodd"/>
<path d="M82.2 189l.5-.1 .1 .1v.4l-.4 .2-.2-.2z" fill-rule="evenodd"/>
<path d="M87.3 192.8h.6l-.1 .5-.5-.1z" fill-rule="evenodd"/>
<path d="M87.3 189h.5l.1 .4-.4 .2-.2-.2z" fill-rule="evenodd"/>
<circle cx="61.2" cy="213.6" r=".31"/>
<circle cx="71.2" cy="213.6" r=".32"/>
<circle cx="78" cy="211.4" r=".32"/>
<circle cx="78" cy="216.5" r=".33"/>
<circle cx="41.4" cy="199.1" r=".35"/>
<circle cx="41.4" cy="209.2" r=".33"/>
<circle cx="84.7" cy="201" r=".35"/>
<circle cx="84.7" cy="211.1" r=".33"/>
<circle cx="41.4" cy="215.5" r=".31"/>
<circle cx="56.9" cy="215.5" r=".32"/>
</g>
<text font-size="5.1" fill="#fff" x="47.2" y="16.8">LED BATTERY METER - Designed by Phil Townshend</text>
<g font-size="3.6">
<text x="161.1" y="70">+9v</text>
<text x="37.4" y="95.5">+</text>
<text x="24.6" y="98">Vin</text>
<text x="24.6" y="102">Battery</text>
<text x="24.6" y="106.2">under test</text>
<text x="37.4" y="111.9">-</text>
<text x="141.7" y="144.9">0v</text>
</g>
<g font-size="3.5">
<text x="13.5" y="26.1">This is a useful little tester circuit that will measure almost any low voltage into a dot bar display. It was intended</text>
<text x="13.5" y="30.3">to test 1.5v batteries but will measure between 0.5v up to 5v.</text>
<text x="13.5" y="34.4">.</text>
<text x="13.5" y="38.5">The R3 resistor is intended to load the battery a little. At 1.5v the current will be about 50mA. Take care with</text>
<text x="13.5" y="42.7">prolonged use especialy if testing higher votage batteries as the current in R3 will generate some heat from the</text>
<text x="13.5" y="46.8">resistor.</text>
<text x="13.5" y="51">Use a 1 watt resistor if possible for R3.</text>
<text x="13.5" y="59.2">Adjust PR1 to alter full scale deflection.</text>
<text x="146.9" y="57.4">SW1</text>
<text x="146.9" y="61.5">Test</text>
<text x="67.3" y="76.8">R1</text>
<text x="134.7" y="73">D1</text>
<text x="134.7" y="77.2">1N4001</text>
<text x="67.3" y="80.8">1K</text>
<text x="55.6" y="101.6">R3</text>
<text x="55.6" y="105.7">33</text>
<text x="70.4" y="103.5">VR1</text>
<text x="70.4" y="107.5">10K</text>
<text x="99.1" y="106.1">IC2</text>
<text x="67.3" y="121.3">C1</text>
<text x="67.3" y="125.3">220n</text>
<text x="56.1" y="132.8">D2</text>
<text x="56.1" y="136.9">1N</text>
<text x="56.1" y="141">4148</text>
<text x="80" y="138.5">R2</text>
<text x="80" y="142.5">680</text>
<text x="125.1" y="139.1">C2</text>
<text x="125.1" y="143.2">10uF</text>
<text x="14.6" y="161.4">Board size: 69mm x 34mm</text>
<text x="146.2" y="161.3">UNDERSIDE VIEW</text>
<text x="14.1" y="177.1">CM</text>
</g>
<g font-size="2.9">
<text x="112.6" y="107.9">15</text>
<text x="109.6" y="114.5">4</text>
</g>
<g font-size="2.8">
<text x="94.6" y="78.4">3</text>
<text x="104.6" y="78.4">9</text>
<text x="112.6" y="82.9">10</text>
<text x="90" y="88.4">6</text>
<text x="108.1" y="84.9">10</text>
<text x="109.6" y="89.9">9</text>
<text x="112.6" y="87.9">11</text>
<text x="109.6" y="94.4">8</text>
<text x="112.6" y="92.9">12</text>
<text x="109.6" y="99.4">7</text>
<text x="112.6" y="97.9">13</text>
<text x="90" y="102.9">5</text>
<text x="109.6" y="104.5">6</text>
<text x="112.6" y="102.9">14</text>
<text x="109.6" y="109.5">5</text>
<text x="112.6" y="112.9">16</text>
<text x="90.2" y="116">4</text>
<text x="112.6" y="118">17</text>
<text x="90" y="123.5">7</text>
<text x="109.6" y="124.5">2</text>
<text x="109.6" y="120">3</text>
<text x="112.6" y="123.5">18</text>
<text x="109.6" y="130">1</text>
<text x="113.1" y="128">1</text>
<text x="94.6" y="137">2</text>
<text x="104.6" y="137">8</text>
<text x="27.2" y="174.9">0</text>
<text x="37.2" y="174.9">1</text>
<text x="47.2" y="174.9">2</text>
<text x="57.2" y="174.9">3</text>
<text x="67.3" y="174.9">4</text>
<text x="77.3" y="174.9">5</text>
<text x="87.3" y="174.9">6</text>
<text x="132" y="174.9">6</text>
<text x="142.1" y="174.9">5</text>
<text x="152.1" y="174.9">4</text>
<text x="162.1" y="174.9">3</text>
<text x="172" y="174.9">2</text>
<text x="182.1" y="174.9">1</text>
<text x="192.1" y="174.9">0</text>
<text x="14.7" y="187.1">0</text>
<text x="110.4" y="187.1">0</text>
<text x="14.7" y="197.1">1</text>
<text x="110.4" y="197.1">1</text>
<text x="14.7" y="207.1">2</text>
<text x="110.4" y="207.1">2</text>
<text x="14.7" y="217.2">3</text>
<text x="110.4" y="217.2">3</text>
</g>
<g font-size="2.6">
<text x="130.9" y="188.9">+</text>
<text x="136" y="188.9">+</text>
<text x="141.1" y="188.9">+</text>
<text x="146.1" y="188.9">+</text>
<text x="151.2" y="188.9">+</text>
<text x="156.3" y="188.9">+</text>
<text x="161.4" y="188.9">+</text>
<text x="166.5" y="188.9">+</text>
<text x="171.6" y="188.9">+</text>
<text x="176.7" y="188.9">+</text>
<text x="125.8" y="202">Battery</text>
<text x="125.8" y="205">Meter</text>
<text x="125.8" y="207.9">Phil 03</text>
<text x="156.6" y="209.5">+</text>
</g>
<g font-size="2.5">
<text x="188.1" y="197">+9v</text>
<text x="188.1" y="201.9">0v</text>
<text x="188.8" y="214.6">Vin</text>
</g>
<g font-size="2.2">
<text x="93.1" y="89.8">DIVH</text>
<text x="93.1" y="103.7">IN</text>
<text x="92.5" y="118">DIVL</text>
<text x="35.3" y="190.8">Batt.</text>
<text x="39.4" y="189.9">+</text>
<text x="44.5" y="189.9">+</text>
<text x="49.6" y="189.9">+</text>
<text x="54.7" y="189.9">+</text>
<text x="59.8" y="189.9">+</text>
<text x="64.9" y="189.9">+</text>
<text x="70" y="189.9">+</text>
<text x="75.1" y="189.9">+</text>
<text x="80.1" y="189.9">+</text>
<text x="85.2" y="189.9">+</text>
<text x="90" y="190.8">Batt.</text>
<text x="31.2" y="197.5">+V</text>
<text x="35.3" y="193.3">Low</text>
<text x="54.4" y="195.9">3mm LED's</text>
<text x="90" y="193.3">high</text>
<text x="31.8" y="202.6">0v</text>
<text x="46.7" y="202.9">10K</text>
<text x="65.5" y="203.2">LM3914</text>
<text x="32.4" y="208.9">+</text>
<text x="37.5" y="209.5">1N</text>
<text x="80.1" y="206.7">1K</text>
<text x="85.9" y="207.6">D2</text>
<text x="29.9" y="211.5">Batt</text>
<text x="32.4" y="214.3">-</text>
<text x="37.5" y="212">4001</text>
<text x="59.3" y="211.8">10u</text>
<text x="63.6" y="210.2">+</text>
<text x="64.6" y="214.3">680</text>
<text x="80.1" y="215.6">220n</text>
<text x="48.1" y="216.4">33</text>
</g>
<g font-size="2.1">
<text x="95.5" y="81.3">+V</text>
<text x="103.6" y="81.3">MODE</text>
<text x="93.1" y="124.8">ROUT</text>
<text x="95" y="132.8">0V</text>
<text x="103.1" y="132.8">RADJ</text>
</g>
</svg>
